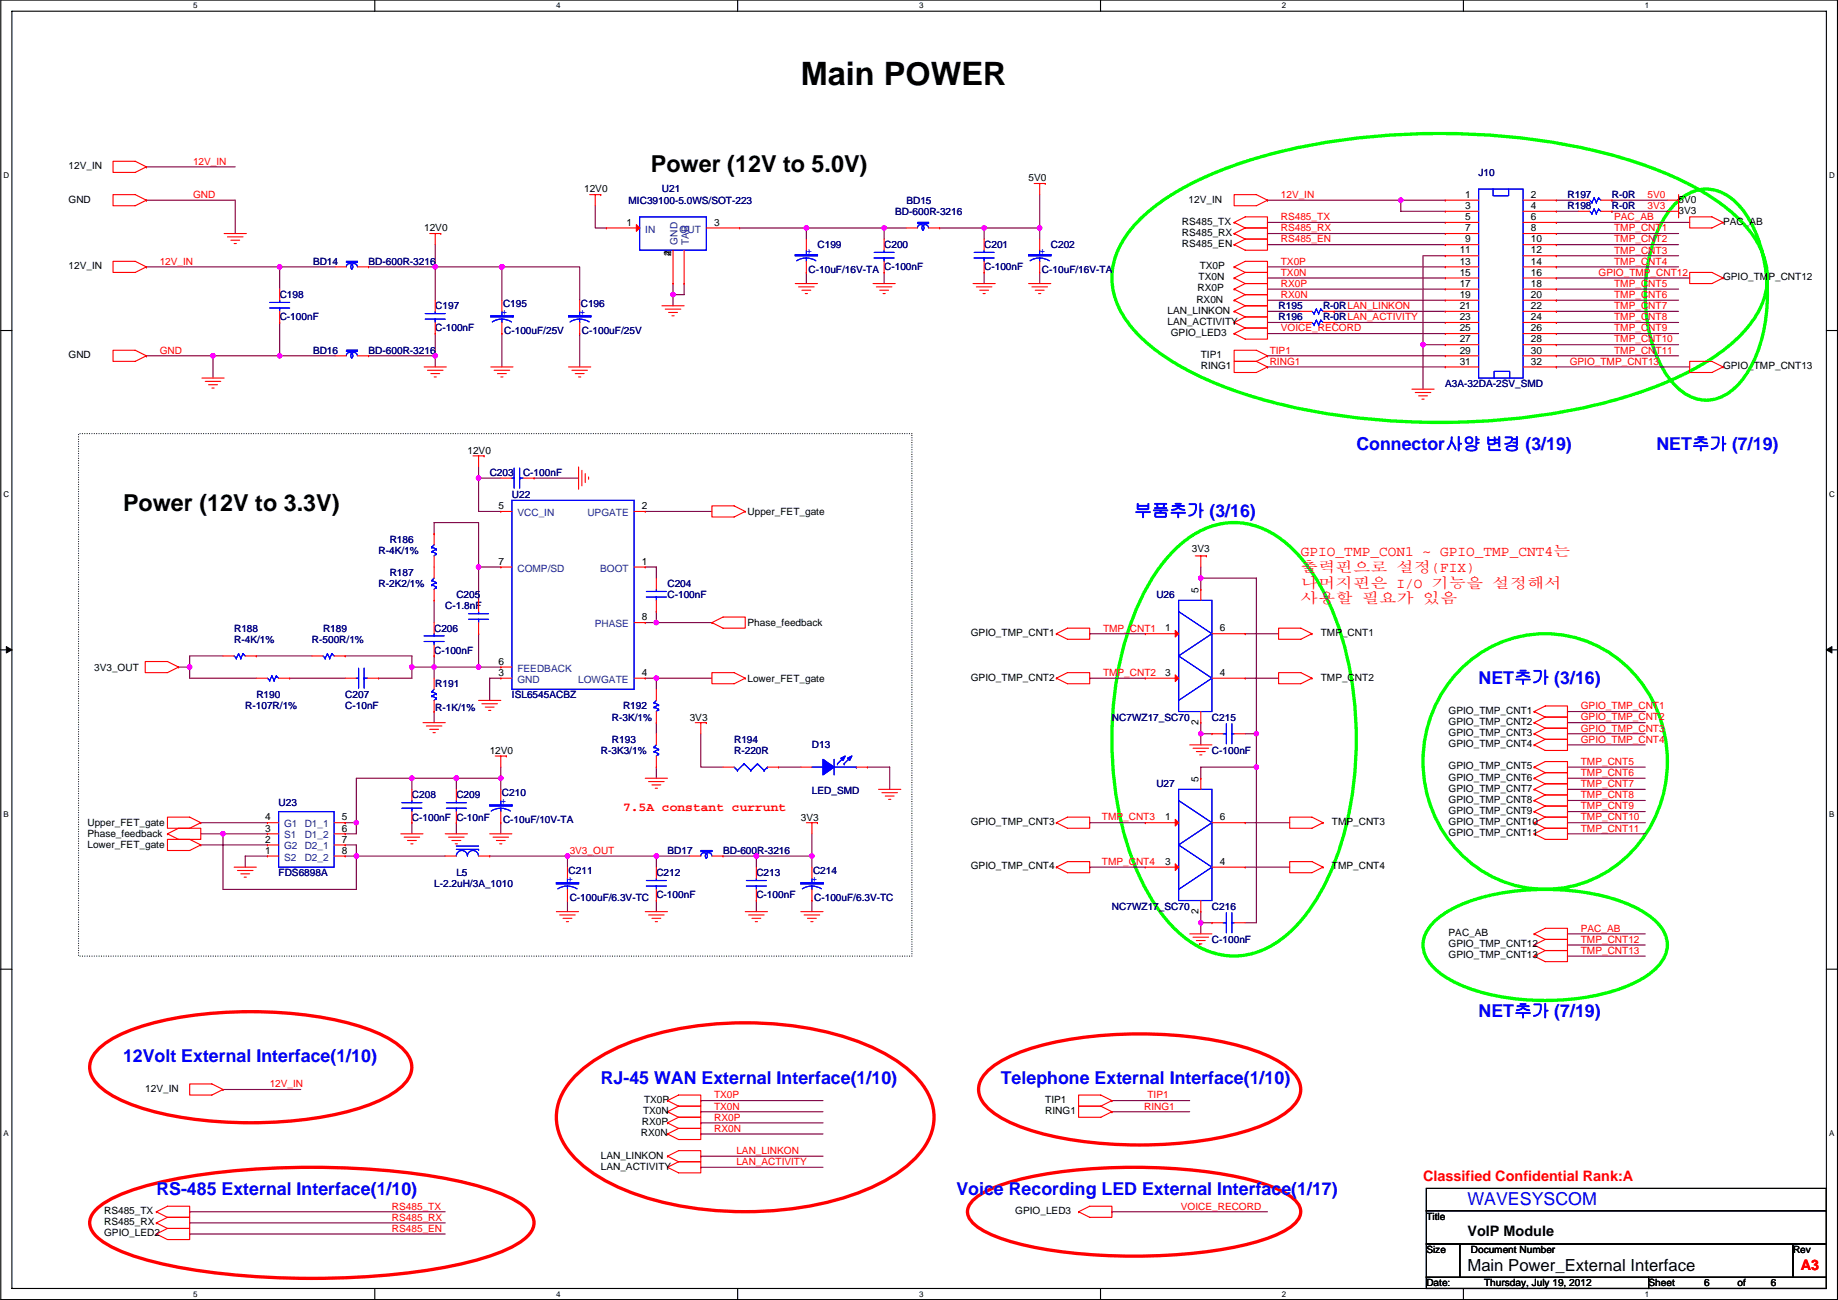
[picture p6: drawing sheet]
<svg xmlns="http://www.w3.org/2000/svg" width="420mm" height="297mm" viewBox="0 0 420 297" stroke-linecap="round" stroke-linejoin="round" font-family="sans-serif">
<path d="M.2 0h419.8v296.9h-419.8zM2.7 2.6h414.8v291.8h-414.8z" fill="none" stroke="#000" stroke-width=".25"/>
<g fill="#fff">
<path d="M44.2 .3h1v2h-1z"/>
<path d="M44.2 294.7h1v2h-1z"/>
</g>
<path d="M85.7 0v2.6M85.7 294.4v2.5" fill="none" stroke="#000" stroke-width=".25"/>
<g fill="#fff">
<path d="M127.1 .3h1v2h-1z"/>
<path d="M127.1 294.7h1v2h-1z"/>
</g>
<path d="M168.6 0v2.6M168.6 294.4v2.5" fill="none" stroke="#000" stroke-width=".25"/>
<g fill="#fff">
<path d="M210.1 .3h1v2h-1z"/>
<path d="M210.1 294.7h1v2h-1z"/>
</g>
<path d="M251.6 0v2.6M251.6 294.4v2.5" fill="none" stroke="#000" stroke-width=".25"/>
<g fill="#fff">
<path d="M293 .3h1v2h-1z"/>
<path d="M293 294.7h1v2h-1z"/>
</g>
<path d="M334.5 0v2.6M334.5 294.4v2.5" fill="none" stroke="#000" stroke-width=".25"/>
<g fill="#fff">
<path d="M376 .3h1v2h-1z"/>
<path d="M376 294.7h1v2h-1z"/>
<path d="M.8 39h1.3v2.1h-1.3z"/>
<path d="M418.1 39h1.3v2.1h-1.3z"/>
<path d="M.8 112h1.3v2h-1.3z"/>
<path d="M418.1 112h1.3v2h-1.3z"/>
</g>
<path d="M.2 75.5h2.5M417.5 75.5h2.5" fill="none" stroke="#000" stroke-width=".25"/>
<g fill="#fff">
<path d="M.8 185h1.2v2h-1.2z"/>
<path d="M418.1 185h1.2v2h-1.2z"/>
</g>
<path d="M.2 148.5h2.5M417.5 148.5h2.5" fill="none" stroke="#000" stroke-width=".25"/>
<path d="M1.4 147.7l1.3 .8-1.3 .7zM417.5 148.5l1.3-.8v1.5z" fill="#000" stroke="#000" stroke-width=".23"/>
<g fill="#fff">
<path d="M.8 257.9h1.2v2h-1.2z"/>
<path d="M418.1 257.9h1.2v2h-1.2z"/>
</g>
<path d="M.2 221.4h2.5M417.5 221.4h2.5M326.1 271.5h91.4v5.1h-91.4zM326.1 276.6h91.4v7.6h-91.4zM326.1 291.9h50.8v2.5h-50.8zM326.1 284.2h7.6v7.7h-7.6zM333.7 284.2h76.2v7.7h-76.2zM376.9 291.9h40.6v2.5h-40.6zM409.9 284.2h7.6v7.7h-7.6z" fill="none" stroke="#000" stroke-width=".25"/>
<path d="M22.2 240a26.4 26.4 0 0 1 12.1-6.1 96.7 96.7 0 0 1 46 0 26.4 26.4 0 0 1 12.1 6.1 5.1 5.1 0 0 1 0 7.7 26.5 26.5 0 0 1-12.1 6 96.4 96.4 0 0 1-46 0 26.4 26.4 0 0 1-12.1-6 5.2 5.2 0 0 1 0-7.7zM132.1 245.2a44.5 44.5 0 0 1 20.8-9.7 81.5 81.5 0 0 1 42.5 2.2 35 35 0 0 1 14.4 8.8 12.2 12.2 0 0 1 0 17.5 35 35 0 0 1-14.4 8.9 80.3 80.3 0 0 1-50.1 0 35 35 0 0 1-14.4-8.9 12.2 12.2 0 0 1 0-17.5zM225.4 245.1a26.4 26.4 0 0 1 12.1-6.1 96.7 96.7 0 0 1 46 0 26.4 26.4 0 0 1 12.1 6.1 5.1 5.1 0 0 1 0 7.7 26.5 26.5 0 0 1-12.1 6 96.4 96.4 0 0 1-46 0 26.4 26.4 0 0 1-12.1-6 5.2 5.2 0 0 1 0-7.7zM21.6 276.7a19.8 19.8 0 0 1 8.3-4.7 124.4 124.4 0 0 1 34.2-5.2 161.9 161.9 0 0 1 44.3 3.9 32.5 32.5 0 0 1 11.7 5.2 4.1 4.1 0 0 1 0 7 35.3 35.3 0 0 1-14.1 5.8 178 178 0 0 1-55.3 2.3 82.5 82.5 0 0 1-24.4-5.7 12.5 12.5 0 0 1-5.3-4.1 3.6 3.6 0 0 1 .6-4.5zM222.3 274.4a19.1 19.1 0 0 1 8-4.1 110.2 110.2 0 0 1 35.1-3.4 87.9 87.9 0 0 1 24.6 4 13.4 13.4 0 0 1 6.8 4.3 3.1 3.1 0 0 1-.6 4.1 19.1 19.1 0 0 1-8 4.2 110 110 0 0 1-35.1 3.4 87.6 87.6 0 0 1-24.6-4 13.4 13.4 0 0 1-6.8-4.4 3.1 3.1 0 0 1 .6-4.1z" fill="none" stroke="#f00" stroke-width=".76"/>
<path d="M18 99.1h190.5v119.4h-190.5z" fill="none" stroke="#000" stroke-width=".25" stroke-dasharray="0 .5"/>
<path d="M260.1 50.7a53 53 0 0 1 19.5-12 138.9 138.9 0 0 1 49.5-8.2 141.7 141.7 0 0 1 49.5 8.2 55.9 55.9 0 0 1 19.5 12 18.1 18.1 0 0 1 5.7 15.1 21.5 21.5 0 0 1-7.7 12.5 67.9 67.9 0 0 1-25.1 12.6 158.3 158.3 0 0 1-83.8 0 67.8 67.8 0 0 1-25.1-12.6 21.5 21.5 0 0 1-7.7-12.5 16.7 16.7 0 0 1 3.9-13.1zM383 46.5a9.2 9.2 0 0 1 14.1 0 27.9 27.9 0 0 1 6.7 16.5 35.2 35.2 0 0 1-4.8 22.8 11.3 11.3 0 0 1-9 5.6 11.3 11.3 0 0 1-8.9-5.6 35.7 35.7 0 0 1-4.5-24.9 27.1 27.1 0 0 1 6.4-14.4zM268 126.2a19.2 19.2 0 0 1 16-6.7 21.6 21.6 0 0 1 13.7 8.4 55.8 55.8 0 0 1 10.8 24.7 83.2 83.2 0 0 1-3.2 44 40.7 40.7 0 0 1-12.3 17.9 17.1 17.1 0 0 1-21.8 0 37.9 37.9 0 0 1-11.2-15.3 81.6 81.6 0 0 1-4.3-46.6 55.8 55.8 0 0 1 10.8-24.7zM333.5 153.3a27.3 27.3 0 0 1 44.2 6.5 29.7 29.7 0 0 1-14.5 41.5 27.6 27.6 0 0 1-36.1-16.9 30.2 30.2 0 0 1 6.4-31.1zM327.7 210.7a26 26 0 0 1 12.1-5.9 56.2 56.2 0 0 1 32.4 1.8 17 17 0 0 1 8.1 6.1 6.6 6.6 0 0 1-1.6 8.4 26.1 26.1 0 0 1-12 5.9 56 56 0 0 1-32.4-1.8 16.9 16.9 0 0 1-8.1-6.1 6.6 6.6 0 0 1 1.5-8.4z" fill="none" stroke="#0f0" stroke-width=".76"/>
<g fill="none" stroke="#800040" stroke-width=".25">
<path d="M33.5 38.1h.1M33.5 38.1h20.3M33.5 45.7h.1M33.5 45.7h20.3v7.7M99.5 55.9v5.1M136.1 47v5.1h2.5M169.1 52.1h15.2v2.5M184.3 52.1h17.8v2.5M184.3 52.1h.1M202.1 52.1h.1M202.1 52.1h5.1M214.8 52.1h10.2"/>
<path d="M225 52.1h.1M225 52.1v2.5M225 52.1h12.7M237.7 52.1h.1M237.7 44.5v7.6M237.7 52.1v2.5M289.7 50.8h.1M289.7 53.4h.1M289.7 55.9h.1M289.7 45.7h.1M289.7 50.8h40.7M289.7 45.7h40.7"/>
<path d="M289.7 53.4h40.7M289.7 55.9h40.7M320.2 45.7h.1M320.2 45.7v2.6h10.2M330.4 58.4h-5.1v20.4M355.8 45.7h5.1M355.8 48.3h5.1M355.8 53.4h.1M355.8 55.9h.1M355.8 58.4h.1M355.8 50.8h.1M355.8 50.8h30.5"/>
<path d="M355.8 53.4h27.9M355.8 55.9h27.9M355.8 58.4h27.9M368.5 45.7h.1M368.5 48.3h.1M368.5 45.7h12.7M368.5 48.3h12.7M33.5 61h.1M33.5 61h30.4M63.9 61h.1M63.9 73.7v7.6M63.9 61h12.7"/>
<path d="M63.9 61v5.1M84.3 61h15.2M99.5 61h.1M99.5 61v7.6M99.5 76.2v5.1M99.5 61h15.2M114.7 61v7.6M114.7 61h17.8v7.6M114.7 61h.1M114.7 76.2v7.6M132.5 76.2v7.6M153.8 64.8v2.5"/>
<path d="M153.8 67.3h.1M153.8 67.3v2.6M156.4 64.8v2.5h-2.6M184.3 62.3v2.5M202.1 62.3v2.5M225 62.3v2.5M237.7 62.3v2.5M289.7 61h.1M289.7 63.5h.1M289.7 66.1h.1M289.7 68.6h.1M289.7 76.2h.1"/>
<path d="M289.7 71.1h7.7M289.7 73.7h7.7M289.7 61h40.7M289.7 63.5h40.7M289.7 66.1h40.7M289.7 68.6h40.7M289.7 76.2h40.7M305 71.1h.1M305 73.7h.1M305 71.1h25.4M305 73.7h25.4M325.3 78.8h.1"/>
<path d="M325.3 78.8h5.1M325.3 78.8v10.1M355.8 61h.1M355.8 66.1h.1M355.8 71.1h.1M355.8 68.6h.1M355.8 76.2h.1M355.8 73.7h.1M355.8 78.8h.1M355.8 63.5h.1M355.8 61h27.9M355.8 63.5h30.5"/>
<path d="M355.8 66.1h27.9M355.8 68.6h27.9M355.8 71.1h27.9M355.8 73.7h27.9M355.8 76.2h27.9M355.8 78.8h27.9M33.5 81.3h15.2v5.1M33.5 81.3h.1M48.7 81.3h.1M48.7 81.3h27.9M63.9 81.3h.1M84.3 81.3h15.2"/>
<path d="M99.5 81.3h.1M99.5 81.3v2.5M289.7 83.8h.1M289.7 81.3h.1M289.7 81.3h40.7M289.7 83.8h40.7M355.8 81.3h.1M355.8 83.8h.1M355.8 81.3h27.9M355.8 83.8h30.5M109.4 106.7v2.5M109.4 109.2h.1"/>
<path d="M109.4 109.2h5.1M109.4 109.2v7.7h5.1M122.1 109.2h10.2M147.5 116.9h15.2M99.2 121.9v-2.5h10.2v10.2h5.1M99.2 137.2v5.1M109.4 129.6h.1M109.4 129.6v7.6M147.5 129.6h2.5v2.5M150 139.7v2.6h12.7M150 139.7h.1M274.5 132.1v2.5"/>
<path d="M274.5 132.1h.1M274.5 129.6v2.5M274.5 132.1h12.7M287.2 132.1h.1M287.2 132.1v35.6M40.8 152.4h2.6M43.4 152.4h.1M43.4 152.4v2.6h15.2M51 149.9h-7.6v2.5M58.6 149.9h12.7M66.2 155h12.7M78.9 149.9h15.3v2.5"/>
<path d="M94.2 152.4h5M94.2 152.4h.1M94.2 152.4v2.6h-7.7M99.2 152.4h10.2M99.2 149.9v2.5M99.2 152.4h.1M99.2 152.4v2.6M109.4 144.8h.1M109.4 152.4h5.1M109.4 144.8v7.6M114.5 155h-2.6v5M147.5 155h2.5"/>
<path d="M147.5 142.3h2.5M150 155h12.7M150 155h.1M150 155v2.5M249.1 155h.1M249.1 144.8h.1M249.1 155h12.7M249.1 144.8h12.7M284.7 144.8h7.6M284.7 155h7.6M94.2 177.8h.1M94.2 177.8h20.3"/>
<path d="M99.2 162.6v2.5M104.3 177.8v2.6M104.3 177.8h.1M114.5 177.8v2.6M114.5 175.3v2.5M150 175.3v2.5M150 165.1v2.6M160.2 167.7v7.6h5.1M178 175.3h5.1M198.3 175.3h5.1v5.1M274.5 167.7h.1M274.5 165.1v2.6"/>
<path d="M274.5 167.7v2.5M274.5 167.7h2.5M284.7 167.7h2.5M287.2 175.3h.1M287.2 175.3h-12.7v2.5M287.2 167.7v7.6M287.2 175.3v35.5h-2.5M358.3 175.3h.1M358.3 177.8h.1M358.3 167.7h.1M358.3 170.2h.1M358.3 165.1h.1"/>
<path d="M358.3 162.6h.1M358.3 177.8h17.8M358.3 175.3h17.8M358.3 167.7h17.8M358.3 170.2h17.8M358.3 165.1h17.8M358.3 162.6h17.8M45.9 190.5h5.1M45.9 193.1h15.2M45.9 188h15.2M51 190.5v12.7h30.5v-7.6M51 190.5h10.1"/>
<path d="M51 190.5h.1M61.1 195.6h-5v2.5M78.9 193.1h2.6v2.5M78.9 188h2.6v2.5h-2.6M78.9 188h.1M78.9 195.6h2.6M81.5 195.6h.1M81.5 195.6h20.3M94.2 180.4v-2.6h-12.7v10.2M94.2 188v2.5M104.3 188v2.5M111.9 195.6h17.8"/>
<path d="M114.5 188v2.5M129.7 195.6v2.5M129.7 195.6h.1M129.7 195.6h20.3M150 195.6v2.5M150 195.6h7.7M165.3 195.6h7.6M172.9 195.6v2.5M172.9 195.6h.1M172.9 195.6h12.7M185.6 190.5v7.6M249.1 188h.1"/>
<path d="M249.1 198.1h.1M249.1 188h12.7M249.1 198.1h12.7M284.7 188h10.1M284.7 198.1h10.1M358.3 180.4h.1M358.3 182.9h.1M358.3 185.4h.1M358.3 188h.1M358.3 190.5h.1M358.3 180.4h17.8M358.3 182.9h17.8"/>
<path d="M358.3 185.4h17.8M358.3 188h17.8M358.3 190.5h17.8M129.7 205.8v2.5M150 205.8v2.5M172.9 205.8v2.5M185.6 205.8v2.5M274.5 210.8h.1M274.5 208.3v2.5h2.5M274.5 210.8v2.6M358.3 213.4h.1M358.3 215.9h.1"/>
<path d="M358.3 218.5h.1M358.3 213.4h17.8M358.3 215.9h17.8M358.3 218.5h17.8M51 248.9h.1M51 248.9h17.8M160.2 259.1h.1M160.2 256.6h.1M160.2 251.5h.1M160.2 254h.1M160.2 259.1h27.9M160.2 256.6h27.9"/>
<path d="M160.2 251.5h27.9M160.2 254h27.9M254.2 251.5h.1M254.2 254h.1M254.2 251.5h17.8M254.2 254h17.8M43.4 276.9h.1M43.4 279.4h.1M43.4 276.9h58.4M43.4 279.4h58.4M160.2 264.2h.1M160.2 266.7h.1"/>
<path d="M160.2 264.2h27.9M160.2 266.7h27.9M254.2 276.9h.1M254.2 276.9h35.5M43.4 282h.1M43.4 282h58.4"/>
</g>
<g fill="#f0f" stroke="#f0f" stroke-width=".25">
<circle cx="63.9" cy="61" r=".5"/>
<circle cx="114.7" cy="61" r=".5"/>
<circle cx="99.5" cy="61" r=".5"/>
<circle cx="99.5" cy="81.3" r=".5"/>
<circle cx="63.9" cy="81.3" r=".5"/>
<circle cx="48.7" cy="81.3" r=".5"/>
<circle cx="202.1" cy="52.1" r=".5"/>
<circle cx="184.3" cy="52.1" r=".5"/>
<circle cx="225" cy="52.1" r=".5"/>
<circle cx="237.7" cy="52.1" r=".5"/>
<circle cx="185.6" cy="195.6" r=".5"/>
<circle cx="172.9" cy="195.6" r=".5"/>
<circle cx="94.1" cy="152.4" r=".5"/>
<circle cx="43.3" cy="152.4" r=".5"/>
<circle cx="81.4" cy="195.6" r=".5"/>
<circle cx="109.4" cy="109.2" r=".5"/>
<circle cx="109.4" cy="129.5" r=".5"/>
<circle cx="109.4" cy="152.4" r=".5"/>
<circle cx="99.2" cy="152.4" r=".5"/>
<circle cx="150" cy="142.2" r=".5"/>
<circle cx="150" cy="154.9" r=".5"/>
<circle cx="51" cy="190.5" r=".5"/>
<circle cx="81.4" cy="188" r=".5"/>
<circle cx="104.3" cy="177.8" r=".5"/>
<circle cx="94.1" cy="177.8" r=".5"/>
<circle cx="114.5" cy="177.8" r=".5"/>
<circle cx="150" cy="195.6" r=".5"/>
<circle cx="129.7" cy="195.6" r=".5"/>
<circle cx="153.8" cy="67.3" r=".5"/>
<circle cx="320.2" cy="45.7" r=".5"/>
<circle cx="287.2" cy="167.6" r=".5"/>
<circle cx="274.5" cy="167.6" r=".5"/>
<circle cx="274.5" cy="132.1" r=".5"/>
<circle cx="287.2" cy="175.3" r=".5"/>
<circle cx="274.5" cy="210.8" r=".5"/>
<circle cx="325.3" cy="78.7" r=".5"/>
</g>
<g fill="none" stroke="#f00" stroke-width=".25">
<path d="M25.8 36.9h5.1l2.6 1.2-2.6 1.3h-5.1zM33.5 38.1h.1M25.8 59.7h5.1l2.6 1.3-2.6 1.3h-5.1zM25.8 44.5h5.1l2.6 1.2-2.6 1.3h-5.1zM33.5 45.7h.1M51.2 53.4h5.1M52 54.1h3.6M52.8 54.9h2M53.5 55.6h.5M98.2 53.4h2.6M99.5 53.4v2.5M100.8 53.4h.1"/>
<path d="M134.8 44.5h2.5M136.1 44.5v2.5M137.3 44.5h.1M138.6 52.1h.1M138.6 52.1h7.6M153.8 57.2v7.6M156.4 57.2v7.6M161.5 52.1h7.6M169.1 52.1h.1M184.3 54.6v2.6M184.3 59.7v2.6M202.1 54.6v2.6"/>
<path d="M202.1 59.7v2.6M207.2 52.1h2.5M212.3 52.1h2.5M214.8 52.1h.1M225 54.6v2.6M225 59.7v2.6M236.4 41.9h2.5M237.7 41.9v2.6M237.7 54.6v2.6M237.7 59.7v2.6M238.9 41.9h.1M282.1 44.5h5.1l2.5 1.2-2.5 1.3h-5.1z"/>
<path d="M282.1 50.8l2.6-1.2h5v2.5h-5M282.1 50.8h.1M282.1 53.4h.1M282.1 55.9h.1M282.1 50.8l2.6 1.3M282.1 53.4l2.6 1.2M284.7 52.1h5v2.5h-5M284.7 54.6h5v2.6h-5l-2.6-1.3M284.7 52.1l-2.6 1.3M284.7 54.6l-2.6 1.3M289.7 45.7h.1M330.4 45.7h.1"/>
<path d="M330.4 48.3h.1M330.4 50.8h.1M330.4 53.4h.1M330.4 55.9h.1M330.4 58.4h.1M330.4 53.4h7.6M330.4 45.7h7.6M330.4 48.3h7.6M330.4 50.8h7.6M330.4 55.9h7.6M330.4 58.4h7.6M348.2 53.4h7.6"/>
<path d="M348.2 45.7h7.6M348.2 48.3h7.6M348.2 50.8h7.6M348.2 55.9h7.6M348.2 58.4h7.6M355.8 45.7h.1M355.8 48.3h.1M355.8 50.8h.1M355.8 53.4h.1M355.8 55.9h.1M355.8 58.4h.1M360.9 45.7h2.5"/>
<path d="M360.9 48.3h2.5M365.9 45.7h2.6M365.9 48.3h2.6M368.5 45.7h.1M368.5 48.3h.1M381.2 48.3h2.5M381.2 45.7h2.5M383.7 49.6h.1M383.7 47h.1M383.7 44.5v5.1M386.3 49.6h5l2.6 1.2-2.6 1.3h-5zM393.9 50.8h.1"/>
<path d="M33.5 61h.1M63.9 66.1v2.5M63.9 73.7h.1M63.9 71.1v2.6M76.6 61h2.6M81.7 61h2.6M84.3 61h.1M99.5 68.6v2.5M99.5 76.2h.1M99.5 73.7v2.5M114.7 68.6v2.5M114.7 76.2h.1"/>
<path d="M114.7 73.7v2.5M132.5 68.6v2.5M132.5 76.2h.1M132.5 73.7v2.5M151.3 69.9h5.1M152.1 70.6h3.5M152.8 71.4h2.1M153.6 72.2h.5M153.8 64.8h.1M156.4 64.8h.1M181.8 64.8h5.1M182.6 65.6h3.5"/>
<path d="M183.3 66.3h2M184.1 67.1h.5M184.3 62.3h.1M199.6 64.8h5M200.3 65.6h3.6M201.1 66.3h2M201.9 67.1h.5M202.1 62.3h.1M222.4 64.8h5.1M223.2 65.6h3.5M224 66.3h2M224.7 67.1h.5"/>
<path d="M225 62.3h.1M235.1 64.8h5.1M235.9 65.6h3.5M236.7 66.3h2M237.4 67.1h.5M237.7 62.3h.1M282.1 61l2.6-1.3h5v2.6h-5M282.1 61h.1M282.1 63.5h.1M282.1 66.1h.1M282.1 68.6h.1M282.1 71.1h.1"/>
<path d="M282.1 73.7h.1M282.1 76.2h.1M282.1 61l2.6 1.3M282.1 63.5l2.6 1.3M282.1 66.1l2.6 1.2M282.1 68.6l2.6 1.3M282.1 71.1l2.6 1.3M282.1 73.7l2.6 1.3M284.7 62.3h5v2.5h-5M284.7 64.8h5v2.5h-5M284.7 67.3h5v2.6h-5M284.7 69.9h5v2.5h-5"/>
<path d="M284.7 72.4h5v2.6h-5M284.7 75h5v2.5h-5l-2.6-1.3M284.7 62.3l-2.6 1.2M284.7 64.8l-2.6 1.3M284.7 67.3l-2.6 1.3M284.7 69.9l-2.6 1.2M284.7 72.4l-2.6 1.3M284.7 75l-2.6 1.2M297.4 71.1h2.5M297.4 73.7h2.5M302.4 71.1h2.6M302.4 73.7h2.6"/>
<path d="M305 71.1h.1M305 73.7h.1M330.4 61h.1M330.4 63.5h.1M330.4 66.1h.1M330.4 68.6h.1M330.4 71.1h.1M330.4 73.7h.1M330.4 76.2h.1M330.4 78.8h.1M330.4 71.1h7.6M330.4 61h7.6"/>
<path d="M330.4 63.5h7.6M330.4 66.1h7.6M330.4 68.6h7.6M330.4 73.7h7.6M330.4 76.2h7.6M330.4 78.8h7.6M348.2 71.1h7.6M348.2 61h7.6M348.2 63.5h7.6M348.2 66.1h7.6M348.2 68.6h7.6M348.2 73.7h7.6"/>
<path d="M348.2 76.2h7.6M348.2 78.8h7.6M355.8 61h.1M355.8 63.5h.1M355.8 66.1h.1M355.8 68.6h.1M355.8 71.1h.1M355.8 73.7h.1M355.8 76.2h.1M355.8 78.8h.1M386.3 62.3h5l2.6 1.2-2.6 1.3h-5zM393.9 63.5h.1"/>
<path d="M25.8 80h5.1l2.6 1.3-2.6 1.3h-5.1zM33.5 81.3h.1M46.2 86.4h5M46.9 87.1h3.6M47.7 87.9h2M48.4 88.7h.5M76.6 81.3h2.6M81.7 81.3h2.6M84.3 81.3h.1M97 83.8h5M97.7 84.6h3.6M98.5 85.4h2"/>
<path d="M99.2 86.1h.5M112.2 83.8h5.1M113 84.6h3.5M113.7 85.4h2M114.5 86.1h.5M130 83.8h5.1M130.7 84.6h3.6M131.5 85.4h2M132.3 86.1h.5M287.2 82.6h-5.1v2.5h5.1l2.5-1.3M287.2 82.6l2.5 1.2M289.7 83.8h.1"/>
<path d="M289.7 81.3l-2.5-1.3h-5.1v2.6h5.1M289.7 81.3h.1M289.7 81.3l-2.5 1.3M322.8 88.9h5M323.5 89.7h3.6M324.3 90.4h2M325 91.2h.6M330.4 81.3h.1M330.4 83.8h.1M330.4 81.3h7.6M330.4 83.8h7.6M348.2 81.3h7.6"/>
<path d="M348.2 83.8h7.6M355.8 81.3h.1M355.8 83.8h.1M386.3 82.6h5l2.6 1.2-2.6 1.3h-5zM393.9 83.8h.1M108.1 104.2h2.6M109.4 104.2v2.5M110.7 104.2h.1M114.5 109.2h2.5M114.5 116.9h.1M114.5 116.9h2.5M119.6 109.2h2.5"/>
<path d="M122.1 109.2h.1M132.3 106.7v5.1M133 107.5v3.5M133.8 108.2v2.1M134.5 109v.5M145 116.9h2.5M147.5 116.9h.1M162.7 115.6h5.1l2.6 1.3-2.6 1.2h-5.1zM170.4 116.9h.1M99.2 127v5.1M99.2 121.9h.1M99.2 137.2h.1"/>
<path d="M99.2 121.9v2.6M99.2 134.6v2.6M109.4 137.2v2.5M114.5 129.6h.1M114.5 129.6h2.5M145 129.6h2.5M147.5 129.6h.1M150 132.1v2.5M150 139.7h.1M150 137.2v2.5M273.2 127h2.6M274.5 127v2.6"/>
<path d="M274.5 134.6h.1M274.5 134.6v2.6M275.8 127h.1M33.2 151.2h5.1l2.5 1.2-2.5 1.3h-5.1zM40.8 152.4h.1M51 149.9h2.5M56.1 149.9h2.5M58.6 155h2.5M58.6 149.9h.1M63.7 155h2.5M66.2 155h.1M71.3 149.9h2.5"/>
<path d="M76.4 149.9h2.5M78.9 149.9h.1M78.9 155h2.6M84 155h2.5M86.5 155h.1M99.2 155v2.5M99.2 142.3v2.5M99.2 149.9h.1M99.2 147.3v2.6M109.4 144.8h.1M109.4 142.3v2.5M114.5 155h.1"/>
<path d="M114.5 152.4h.1M114.5 155h2.5M114.5 152.4h2.5M145 155h2.5M145 142.3h2.5M147.5 155h.1M147.5 142.3h.1M150 157.5v2.5M162.7 142.3l2.6-1.3h5.1v2.5h-5.1zM162.7 142.3h.1M162.7 153.7h5.1l2.6 1.3-2.6 1.2h-5.1zM170.4 155h.1"/>
<path d="M241.5 144.8l2.5-1.3h5.1v2.6h-5.1zM241.5 144.8h.1M241.5 155l2.5-1.3h5.1v2.5h-5.1zM241.5 155h.1M261.8 144.8h.1M261.8 155h.1M261.8 155h7.6M261.8 144.8h7.6M277 155h7.7M277 144.8h7.7M284.7 144.8h.1M284.7 155h.1"/>
<path d="M292.3 143.5h5.1l2.5 1.3-2.5 1.3h-5.1zM292.3 153.7h5.1l2.5 1.3-2.5 1.2h-5.1zM299.9 144.8h.1M299.9 155h.1M96.7 165.1h5.1M97.5 165.9h3.5M98.2 166.6h2.1M99 167.4h.5M99.2 162.6h.1M99.2 160v2.6M109.4 160h5.1M110.2 160.8h3.5"/>
<path d="M110.9 161.6h2.1M111.7 162.3h.5M113.2 172.7h2.5M114.5 172.7v2.6M115.7 172.7h.1M147.5 177.8h5.1M148.3 178.6h3.5M149 179.3h2.1M150 167.7v2.5M150 175.3h.1M150 165.1h.1M150 162.6v2.5"/>
<path d="M150 172.7v2.6M158.9 165.1h2.6M160.2 165.1v2.6M161.5 165.1h.1M165.3 175.3h2.5M175.4 175.3h2.6M178 175.3h.1M183.1 175.3h2.5M195.8 175.3h2.5M198.3 175.3h.1M272 170.2h5M272.7 171h3.6"/>
<path d="M273.5 171.7h2M274.2 172.5h.6M274.5 165.1h.1M274.5 177.8h.1M274.5 162.6v2.5M274.5 177.8v2.6M277 167.7h.1M277 167.7h2.6M282.1 167.7h2.6M350.7 177.8h.1M350.7 175.3l2.5-1.3h5.1v2.6h-5.1M350.7 175.3h.1"/>
<path d="M350.7 162.6l2.5-1.3h5.1v2.6h-5.1M350.7 162.6h.1M350.7 165.1h.1M350.7 167.7h.1M350.7 170.2h.1M350.7 177.8l2.5 1.3M350.7 175.3l2.5 1.3M350.7 162.6l2.5 1.3M350.7 165.1l2.5 1.3M350.7 167.7l2.5 1.2M353.2 176.6h5.1v2.5h-5.1M353.2 179.1h5.1v2.5h-5.1"/>
<path d="M353.2 163.9h5.1v2.5h-5.1M353.2 166.4h5.1v2.5h-5.1M353.2 168.9h5.1v2.6h-5.1l-2.5-1.3M353.2 176.6l-2.5 1.2M353.2 179.1l-2.5 1.3M353.2 163.9l-2.5 1.2M353.2 166.4l-2.5 1.3M353.2 168.9l-2.5 1.3M38.3 186.7h5.1l2.5 1.3-2.5 1.3h-5.1zM38.3 191.8h5.1l2.5 1.3-2.5 1.2h-5.1zM38.3 190.5l2.5-1.2h5.1v2.5h-5.1zM38.3 190.5h.1"/>
<path d="M45.9 188h.1M45.9 193.1h.1M53.5 198.1h5.1M54.3 198.9h3.5M55 199.7h2.1M61.1 195.6h.1M61.1 193.1h.1M61.1 190.5h.1M61.1 188h.1M61.1 188h2.6M61.1 195.6h2.6M61.1 193.1h2.6"/>
<path d="M61.1 190.5h2.6M76.4 188h2.5M76.4 195.6h2.5M76.4 193.1h2.5M76.4 190.5h2.5M78.9 188h.1M78.9 190.5h.1M78.9 193.1h.1M78.9 195.6h.1M91.6 190.5h5.1M92.4 191.3h3.5M93.1 192h2.1"/>
<path d="M93.9 192.8h.5M94.2 180.4v2.5M94.2 188h.1M94.2 185.4v2.6M101.8 190.5h5.1M101.8 195.6h2.5M102.5 191.3h3.6M103.3 192h2M104.1 192.8h.5M104.3 180.4v2.5M104.3 188h.1M104.3 185.4v2.6"/>
<path d="M109.4 195.6h2.5M111.9 190.5h5.1M111.9 195.6h.1M112.7 191.3h3.6M113.5 192h2M114.2 192.8h.5M114.5 180.4v2.5M114.5 188h.1M114.5 185.4v2.6M129.7 198.1v2.6M149.8 180.1h.5M150 198.1v2.6"/>
<path d="M157.7 195.6h2.5M162.7 195.6h2.6M165.3 195.6h.1M172.9 198.1v2.6M184.3 188h2.6M185.6 188v2.5M185.6 198.1v2.6M186.9 188h.1M200.8 180.4h5.1M201.6 181.1h3.6M202.4 181.9h2M203.1 182.6h.5"/>
<path d="M241.5 188l2.5-1.3h5.1v2.6h-5.1zM241.5 188h.1M241.5 198.1l2.5-1.2h5.1v2.5h-5.1zM241.5 198.1h.1M261.8 188h.1M261.8 198.1h.1M261.8 188h7.6M261.8 198.1h7.6M277 188h7.7M277 198.1h7.7M284.7 188h.1M284.7 198.1h.1"/>
<path d="M294.8 186.7h5.1l2.5 1.3-2.5 1.3h-5.1zM294.8 196.9h5.1l2.5 1.2-2.5 1.3h-5.1zM302.4 188h.1M302.4 198.1h.1M350.7 180.4h.1M350.7 182.9h.1M350.7 185.4h.1M350.7 188h.1M350.7 190.5h.1M350.7 180.4l2.5 1.2M350.7 182.9l2.5 1.3M350.7 185.4l2.5 1.3"/>
<path d="M350.7 188l2.5 1.3M353.2 181.6h5.1v2.6h-5.1M353.2 184.2h5.1v2.5h-5.1M353.2 186.7h5.1v2.6h-5.1M353.2 189.3h5.1v2.5h-5.1l-2.5-1.3M353.2 181.6l-2.5 1.3M353.2 184.2l-2.5 1.2M353.2 186.7l-2.5 1.3M353.2 189.3l-2.5 1.2M55.8 200.4h.5M127.2 208.3h5.1M127.9 209.1h3.6"/>
<path d="M128.7 209.8h2M129.5 210.6h.5M129.7 205.8h.1M129.7 203.2v2.6M147.5 208.3h5.1M148.3 209.1h3.5M149 209.8h2.1M149.8 210.6h.5M150 205.8h.1M150 203.2v2.6M170.4 208.3h5M171.1 209.1h3.6"/>
<path d="M171.9 209.8h2M172.6 210.6h.6M172.9 205.8h.1M172.9 203.2v2.6M183.1 208.3h5M183.8 209.1h3.6M184.6 209.8h2M185.3 210.6h.6M185.6 205.8h.1M185.6 203.2v2.6M272 213.4h5M272.7 214.1h3.6"/>
<path d="M273.5 214.9h2M274.2 215.7h.1M274.2 215.7h.6M274.5 208.3h.1M274.5 205.8v2.5M277 210.8h.1M277 210.8h2.6M282.1 210.8h2.6M350.7 213.4l2.5-1.3h5.1v2.6h-5.1M350.7 213.4h.1M350.7 215.9h.1M350.7 218.5h.1"/>
<path d="M350.7 213.4l2.5 1.3M350.7 215.9l2.5 1.3M353.2 214.7h5.1v2.5h-5.1M353.2 217.2h5.1v2.5h-5.1l-2.5-1.2M353.2 214.7l-2.5 1.2M353.2 217.2l-2.5 1.3M43.4 247.7h5l2.6 1.2-2.6 1.3h-5zM51 248.9h.1M152.6 251.5l2.5-1.3h5.1v2.6h-5.1M152.6 251.5h.1M152.6 254h.1M152.6 256.6h.1"/>
<path d="M152.6 259.1h.1M152.6 251.5l2.5 1.3M152.6 254l2.5 1.3M152.6 256.6l2.5 1.2M155.1 252.8h5.1v2.5h-5.1M155.1 255.3h5.1v2.5h-5.1M155.1 257.8h5.1v2.6h-5.1l-2.5-1.3M155.1 252.8l-2.5 1.2M155.1 255.3l-2.5 1.3M155.1 257.8l-2.5 1.3M251.6 252.8h-5v2.5h5l2.6-1.3M251.6 252.8l2.6 1.2"/>
<path d="M254.2 251.5l-2.6-1.3h-5v2.6h5M254.2 251.5h.1M254.2 254h.1M254.2 251.5l-2.6 1.3M35.7 276.9l2.6-1.3h5.1v2.6h-5.1M35.7 276.9h.1M35.7 279.4h.1M35.7 276.9l2.6 1.3M35.7 279.4l2.6 1.3M38.3 278.2h5.1v2.5h-5.1M38.3 278.2l-2.6 1.2M152.6 264.2l2.5-1.3h5.1v2.6h-5.1"/>
<path d="M152.6 264.2h.1M152.6 266.7h.1M152.6 264.2l2.5 1.3M155.1 265.5h5.1v2.5h-5.1l-2.5-1.3M155.1 265.5l-2.5 1.2M246.6 276.9l2.5-1.3h5.1v2.6h-5.1zM246.6 276.9h.1M35.7 282h.1M38.3 280.7h5.1v2.5h-5.1l-2.6-1.2M38.3 280.7l-2.6 1.3"/>
</g>
<g fill="none" stroke="#00f" stroke-width=".25">
<path d="M79.2 60h2.5M79.2 59.7h2.5M81.7 59.7h.1M146.2 49.6h15.3v7.6h-15.3zM184.3 58.9l1.4 .3 .8 .4M184.3 58.9l-1.4 .3-.8 .4M184.3 58.9v.8M184.3 57.2v1M199.8 58.9h4.6M199.8 57.7h4.6M202.1 57.2v.5M202.1 58.9h.1"/>
<path d="M202.1 58.9v.8M209.7 52.1a.75 .75 0 0 1 1.1-.7 .75 .75 0 0 1 .2 1.2M209.7 51.1h2.6M209.7 50.8h2.6M212.2 52.1a.75 .75 0 0 0-1-.7 .75 .75 0 0 0-.2 1.2M212.3 50.8h.1M222.7 58.9h4.6M222.7 57.7h4.6M225 57.2v.5M225 58.9h.1M225 58.9v.8M235.5 59.6a4.1 4.1 0 0 1 4.3 0"/>
<path d="M237.7 58.9v.8M237.7 57.2v1M338 43.2h10.2v43.2h-10.2zM341.3 43.2v1.5h3.6v-1.5M363.4 45.7l.5 .5M363.4 48.3l.5 .5M363.9 46.2h.1M363.9 48.8h.1M364.4 45.2h.1M364.4 47.8h.1M364.4 45.2l-.5 1M364.4 45.2l.5 1"/>
<path d="M364.4 47.8l-.5 1M364.4 47.8l.5 1M364.9 46.2h.1M364.9 48.8h.1M365.4 45.2h.1M365.4 47.8h.1M365.4 47.8l.5 .5M365.4 45.2l-.5 1M365.4 45.2l.5 .5M365.4 47.8l-.5 1M61.6 70.4h4.6M61.6 69.1h4.6"/>
<path d="M63.9 68.6v.5M63.9 70.4h.1M63.9 70.4v.7M79.2 61a.75 .75 0 0 1 1-.7 .75 .75 0 0 1 .2 1.2M81.7 61a.75 .75 0 0 0-1-.7 .75 .75 0 0 0-.3 1.2M97.2 72.9h4.6M97.2 71.6h4.6M99.5 71.1v.5M99.5 72.9h.1M99.5 72.9v.8M112.5 73.6a4.1 4.1 0 0 1 4.4 0M114.7 72.9v.8"/>
<path d="M114.7 71.1v1.1M130 72.2h5.1v.2h-5.1zM130 72.3h5.1M130.3 73.6a4.1 4.1 0 0 1 4.4 0M132.5 72.9v.8M132.5 71.1v1.1M299.9 71.1l.5 .5M299.9 73.7l.5 .5M300.4 71.6h.1M300.4 74.2h.1M300.9 70.6h.1M300.9 73.2h.1"/>
<path d="M300.9 70.6l-.5 1M300.9 70.6l.5 1M300.9 73.2l-.5 1M300.9 73.2l.5 1M301.4 71.6h.1M301.4 74.2h.1M301.9 70.6h.1M301.9 73.2h.1M301.9 73.2l.5 .5M301.9 70.6l-.5 1M301.9 70.6l.5 .5M301.9 73.2l-.5 1"/>
<path d="M79.2 81.3a.75 .75 0 0 1 1-.7 .75 .75 0 0 1 .2 1.2M79.2 80.3h2.5M79.2 80h2.5M81.7 81.3a.75 .75 0 0 0-1-.7 .75 .75 0 0 0-.3 1.2M81.7 80h.1M341.6 86.4v-1.5h3.5v1.5M117 114.3h28v43.2h-28zM117 109.2h.5M117.5 107v4.5M118.8 107v4.5M118.8 109.2h.1M118.8 109.2h.8"/>
<path d="M98.7 126h.1M98.7 125h.1M98.7 132.6h.1M98.7 133.6h.1M98.7 126l1 .5M98.7 125l1 .5M98.7 132.6l1 .5M98.7 133.6l1 .5M99.2 124.5l-.5 .5M99.2 132.1l-.5 .5M99.7 126.5h.1M99.7 125.5h.1"/>
<path d="M99.7 133.1h.1M99.7 134.1h.1M99.7 126.5l-.5 .5M99.7 125.5l-1 .5M99.7 133.1l-1 .5M99.7 134.1l-.5 .5M109.4 139.7v.5M147.8 136.4h4.5M147.8 135.1h4.5M150 134.6v.5M150 136.4h.1M150 136.4v.8"/>
<path d="M269.4 137.2h7.6v25.4h-7.6zM269.4 139.7v10.2M269.4 139.7h.1M269.4 139.7l7.6 5.1M53.5 149.9l.5 .5M54 150.4h.1M54.5 149.4h.1M54.5 149.4l-.5 1M54.5 149.4l.5 1M55 150.4h.1M55.6 149.4h.1M55.6 149.4l-.6 1"/>
<path d="M55.6 149.4l.5 .5M61.1 155l.5 .5M61.6 155.5h.1M62.2 154.5h.1M62.2 154.5l-.6 1M62.2 154.5l.5 1M62.7 155.5h.1M63.2 154.5h.1M63.2 154.5l-.5 1M63.2 154.5l.5 .5M73.8 149.9l.5 .5M74.3 150.4h.1"/>
<path d="M74.9 149.4h.1M74.9 149.4l-.6 1M74.9 149.4l.5 1M75.4 150.4h.1M75.9 149.4h.1M75.9 149.4l-.5 1M75.9 149.4l.5 .5M81.5 155h.5M82 152.7v4.5M83.2 152.7v4.5M83.2 155h.1M83.2 155h.8"/>
<path d="M97 146.6h4.5M97 145.3h4.5M98.7 158h.1M98.7 159h.1M98.7 158l1 .5M98.7 159l1 .5M99.2 144.8v.5M99.2 146.6h.1M99.2 157.5l-.5 .5M99.2 146.6v.7M99.7 158.5h.1M99.7 159.5h.1"/>
<path d="M99.7 158.5l-1 .5M99.7 159.5l-.5 .5M107.1 141.5h4.6M107.1 140.2h4.6M109.4 141.5h.1M109.4 141.5v.8M269.4 149.9v10.1l7.6-5M269.4 149.9h.1M269.4 149.9l7.6 5.1M277 144.8h.1M277 155h.1M277 144.8l-7.6 5.1"/>
<path d="M149.5 170.7h.1M149.5 171.7h.1M149.5 160.5h.1M149.5 161.6h.1M149.5 170.7l1 .5M149.5 171.7l1 .5M149.5 160.5l1 .6M149.5 161.6l1 .5M150 170.2l-.5 .5M150 160l-.5 .5M150.5 171.2h.1M150.5 172.2h.1"/>
<path d="M150.5 161.1h.1M150.5 162.1h.1M150.5 171.2l-1 .5M150.5 172.2l-.5 .5M150.5 161.1l-1 .5M150.5 162.1l-.5 .5M167.8 175.3l.8 .7M168.6 176h.1M170.1 174.5h.1M170.1 174.5l-1.5 1.5M170.1 174.5l1.5 1.5M171.6 176h.1"/>
<path d="M173.2 174.5h.1M173.2 174.5l-1.6 1.5M173.2 174.5l1.5 1.5M174.7 176h.1M175.4 175.3h.1M175.4 175.3l-.7 .7M185.6 175.3h2.5M190.7 173.5v3.6M190.7 175.3h5.1M191.4 174.5h.1M193 174.5h.1M193 173l-1.6 1.5"/>
<path d="M194.5 173l-1.5 1.5M195.8 175.3h.1M279.6 167.7h.7M280.3 165.4v4.5M280.3 167.7h.1M281.6 167.7h.5M281.6 165.4v4.5M63.7 185.4h12.7v12.7h-12.7zM91.9 184.7h4.5M91.9 183.4h4.5M94.2 182.9v.5M94.2 184.7h.1"/>
<path d="M94.2 184.7v.7M102 184.7h4.6M102 183.4h4.6M104.3 182.9v.5M104.3 184.7h.1M104.3 195.6a1.26 1.26 0 0 1 1.3-1.3 1.26 1.26 0 0 1 1.2 1.3M104.3 193.3h5.1M104.3 184.7v.7M104.3 194.1h5.1M106.9 195.6a1.26 1.26 0 0 1 1.2-1.3 1.26 1.26 0 0 1 1.3 1.3M109.4 194.1h.1M114.5 184.7l1.3 .2 .9 .4"/>
<path d="M114.5 184.7l-1.4 .2-.8 .4M114.5 184.7v.7M114.5 182.9v1M160.2 195.6a.73 .73 0 0 1 1-.7 .73 .73 0 0 1 .2 1.2 .75 .75 0 0 1 .3-1.2 .75 .75 0 0 1 1 .7M160.2 194.6h2.5M160.2 194.3h2.5M162.7 194.3h.1M269.4 180.4h7.6v25.4h-7.6zM269.4 182.9v10.2M269.4 182.9h.1M269.4 193.1v10.1l7.6-5.1M269.4 193.1h.1"/>
<path d="M269.4 182.9l7.6 5.1M269.4 193.1l7.6 5M277 188h.1M277 198.1h.1M277 188l-7.6 5.1M127.5 203.1a4.1 4.1 0 0 1 4.4 0M129.7 202.5v.7M129.7 200.7v1M147.8 202.5h4.5M147.8 201.2h4.5M150 200.7v.5M150 202.5h.1"/>
<path d="M150 202.5v.7M170.6 202.5h4.6M170.6 201.2h4.6M172.9 200.7v.5M172.9 202.5h.1M172.9 202.5v.7M183.4 203.1a4.1 4.1 0 0 1 4.4 0M185.6 202.5v.7M185.6 200.7v1M279.6 210.8h.7M280.3 208.6v4.5M280.3 210.8h.1"/>
<path d="M281.6 210.8h.5M281.6 208.6v4.5"/>
</g>
<g fill="#00f" stroke="#00f" stroke-width=".25">
<path d="M181.8 58.2v.2h5.1v-.2z" fill-rule="evenodd"/>
<path d="M181.8 58.2v.2h5.1v-.2z" fill-rule="evenodd"/>
<path d="M127.2 201.7v.3h5.1v-.3z" fill-rule="evenodd"/>
<path d="M127.2 201.7v.3h5.1v-.3z" fill-rule="evenodd"/>
<path d="M188.1 173.5l2.6 1.8-2.6 1.8z" fill-rule="evenodd"/>
<path d="M193.7 173.2l1-.5-.5 1.1z" fill-rule="evenodd"/>
<path d="M192.2 173.2l1-.5-.5 1.1z" fill-rule="evenodd"/>
<path d="M188.1 173.5l2.6 1.8-2.6 1.8z" fill-rule="evenodd"/>
<path d="M193.7 173.2l1-.5-.5 1.1z" fill-rule="evenodd"/>
<path d="M192.2 173.2l1-.5-.5 1.1z" fill-rule="evenodd"/>
<path d="M235.1 58.2v.2h5.1v-.2z" fill-rule="evenodd"/>
<path d="M235.1 58.2v.2h5.1v-.2z" fill-rule="evenodd"/>
<path d="M111.9 183.9v.3h5.1v-.3z" fill-rule="evenodd"/>
<path d="M111.9 183.9v.3h5.1v-.3z" fill-rule="evenodd"/>
<path d="M130 72.2v.2h5.1v-.2z" fill-rule="evenodd"/>
<path d="M112.2 72.2v.2h5.1v-.2z" fill-rule="evenodd"/>
<path d="M112.2 72.2v.2h5.1v-.2z" fill-rule="evenodd"/>
<path d="M183.1 201.7v.3h5v-.3z" fill-rule="evenodd"/>
<path d="M183.1 201.7v.3h5v-.3z" fill-rule="evenodd"/>
</g>
<g fill="#f00" stroke="#f00" stroke-width=".25">
<path d="M268.7 144l.7 .8-.7 .8z"/>
<path d="M268.7 154.2l.7 .8-.7 .7z"/>
<path d="M145.5 51.3l.7 .8-.7 .8z"/>
<path d="M268.7 187.2l.7 .8-.7 .7z"/>
<path d="M268.7 197.4l.7 .7-.7 .8z"/>
</g>
<text font-size="7.4" x="183.1" y="19.4">Main POWER</text>
<g font-size="5.3">
<text x="148.8" y="39.3">Power (12V to 5.0V)</text>
<text x="28.1" y="116.7">Power (12V to 3.3V)</text>
</g>
<g font-size="4.1" fill="#00f">
<text x="310.1" y="102.8">Connector사양 변경 (3/19)</text>
<text x="378.6" y="102.8">NET추가 (7/19)</text>
<text x="259.3" y="118.1">부품추가 (3/16)</text>
<text x="338" y="156.2">NET추가 (3/16)</text>
<text x="338" y="232.4">NET추가 (7/19)</text>
<text x="28.1" y="242.5">12Volt External Interface(1/10)</text>
<text x="137.3" y="247.6">RJ-45 WAN External Interface(1/10)</text>
<text x="228.8" y="247.6">Telephone External Interface(1/10)</text>
<text x="35.7" y="273">RS-485 External Interface(1/10)</text>
<text x="218.6" y="273">Voice Recording LED External Interface(1/17)</text>
<text x="335.5" y="275.4">WAVESYSCOM</text>
</g>
<text font-size="3.8" x="335.5" y="290.5">Main Power_External Interface</text>
<g font-size="3.3" fill="#f00">
<text x="297.4" y="127.1">GPIO_TMP_CON1 ~ GPIO_TMP_CNT4는</text>
<text x="297.4" y="130.7">출력핀으로 설정(FIX)</text>
<text x="297.4" y="134.2">나머지핀은 I/O 기능을 설정해서</text>
<text x="297.4" y="137.8">사용할 필요가 있음</text>
<text x="325.3" y="269.8">Classified Confidential Rank:A</text>
<text x="411.7" y="290.1">A3</text>
</g>
<text font-size="3.3" x="335.5" y="282.5">VoIP Module</text>
<text font-size="2.8" fill="#f00" x="142.4" y="185.2">7.5A constant currunt</text>
<g font-size="2.3">
<text x="15.7" y="38.7">12V_IN</text>
<text x="235.1" y="41.4">5V0</text>
<text x="15.7" y="46.3">GND</text>
<text x="133.5" y="44">12V0</text>
<text x="271.7" y="46.3">12V_IN</text>
<text x="335" y="45.2">1</text>
<text x="335" y="47.8">3</text>
<text x="349.9" y="45.2">2</text>
<text x="349.9" y="47.8">4</text>
<text x="383.7" y="46.3">5V0</text>
<text x="97" y="52.9">12V0</text>
<text x="143.2" y="51.6">1</text>
<text x="163.2" y="51.6">3</text>
<text x="270.2" y="51.4">RS485_TX</text>
<text x="270.2" y="53.9">RS485_RX</text>
<text x="335" y="50.3">5</text>
<text x="335" y="52.8">7</text>
<text x="349.9" y="50.3">6</text>
<text x="349.9" y="52.8">8</text>
<text x="383.7" y="48.8">3V3</text>
<text x="393.9" y="51.4">PAC_AB</text>
<text x="153.4" y="58.4" transform="rotate(-90 153.4 58.4)">4</text>
<text x="153.4" y="58.4" transform="rotate(-90 153.4 58.4)">2</text>
<text x="270.2" y="56.4">RS485_EN</text>
<text x="333.7" y="57.9">11</text>
<text x="335" y="55.4">9</text>
<text x="349.9" y="55.4">10</text>
<text x="349.9" y="57.9">12</text>
<text x="15.7" y="61.5">12V_IN</text>
<text x="274" y="64.1">TX0N</text>
<text x="274.2" y="61.5">TX0P</text>
<text x="333.7" y="60.5">13</text>
<text x="333.7" y="63">15</text>
<text x="333.7" y="65.5">17</text>
<text x="349.9" y="60.5">14</text>
<text x="349.9" y="63">16</text>
<text x="349.9" y="65.5">18</text>
<text x="393.9" y="64.1">GPIO_TMP_CNT12</text>
<text x="266.9" y="71.7">LAN_LINKON</text>
<text x="273.5" y="69.1">RX0N</text>
<text x="273.7" y="66.6">RX0P</text>
<text x="333.7" y="68.1">19</text>
<text x="333.7" y="70.6">21</text>
<text x="349.9" y="68.1">20</text>
<text x="349.9" y="70.6">22</text>
<text x="266.9" y="74.2">LAN_ACTIVITY</text>
<text x="267.6" y="76.8">GPIO_LED3</text>
<text x="333.7" y="73.2">23</text>
<text x="333.7" y="75.7">25</text>
<text x="349.9" y="73.2">24</text>
<text x="349.9" y="75.7">26</text>
<text x="15.7" y="81.8">GND</text>
<text x="274.5" y="81.8">TIP1</text>
<text x="333.7" y="78.2">27</text>
<text x="333.7" y="80.8">29</text>
<text x="333.7" y="83.3">31</text>
<text x="349.9" y="78.2">28</text>
<text x="349.9" y="80.8">30</text>
<text x="349.9" y="83.3">32</text>
<text x="274.5" y="84.4">RING1</text>
<text x="393.9" y="84.4">GPIO_TMP_CNT13</text>
<text x="106.9" y="103.7">12V0</text>
<text x="114" y="116.3">5</text>
<text x="146.7" y="116.3">2</text>
<text x="170.9" y="117.6">Upper_FET_gate</text>
<text x="114" y="129">7</text>
<text x="146.7" y="129">1</text>
<text x="272.5" y="126">3V3</text>
<text x="274" y="135.4" transform="rotate(-90 274 135.4)">5</text>
<text x="146.7" y="141.7">8</text>
<text x="170.9" y="143">Phase_feedback</text>
<text x="221.9" y="145.3">GPIO_TMP_CNT1</text>
<text x="266.4" y="144.3">1</text>
<text x="278.8" y="144.3">6</text>
<text x="301.9" y="145.3">TMP_CNT1</text>
<text x="21.5" y="153.2">3V3_OUT</text>
<text x="114" y="154.4">3</text>
<text x="114" y="151.9">6</text>
<text x="146.7" y="154.4">4</text>
<text x="170.9" y="155.7">Lower_FET_gate</text>
<text x="221.9" y="155.5">GPIO_TMP_CNT2</text>
<text x="266.4" y="154.4">3</text>
<text x="278.8" y="154.4">4</text>
<text x="301.9" y="155.5">TMP_CNT2</text>
<text x="157.7" y="164.6">3V3</text>
<text x="274" y="165.7" transform="rotate(-90 274 165.7)">2</text>
<text x="331.1" y="163.1">GPIO_TMP_CNT1</text>
<text x="331.1" y="165.7">GPIO_TMP_CNT2</text>
<text x="111.9" y="172.3">12V0</text>
<text x="331.1" y="168.2">GPIO_TMP_CNT3</text>
<text x="331.1" y="170.7">GPIO_TMP_CNT4</text>
<text x="274" y="178.6" transform="rotate(-90 274 178.6)">5</text>
<text x="331.1" y="178.4">GPIO_TMP_CNT6</text>
<text x="331.1" y="175.8">GPIO_TMP_CNT5</text>
<text x="331.1" y="180.9">GPIO_TMP_CNT7</text>
<text x="331.1" y="183.4">GPIO_TMP_CNT8</text>
<text x="331.1" y="186">GPIO_TMP_CNT9</text>
<text x="20" y="188.8">Upper_FET_gate</text>
<text x="20" y="191.3">Phase_feedback</text>
<text x="60.6" y="190">3</text>
<text x="60.6" y="187.5">4</text>
<text x="78.2" y="187.5">5</text>
<text x="78.2" y="190">6</text>
<text x="183.1" y="187.5">3V3</text>
<text x="221.9" y="188.5">GPIO_TMP_CNT3</text>
<text x="266.4" y="187.5">1</text>
<text x="278.8" y="187.5">6</text>
<text x="304.5" y="188.5">TMP_CNT3</text>
<text x="331.1" y="188.5">GPIO_TMP_CNT10</text>
<text x="331.1" y="191.1">GPIO_TMP_CNT11</text>
<text x="20" y="193.8">Lower_FET_gate</text>
<text x="60.6" y="195.1">1</text>
<text x="60.6" y="192.5">2</text>
<text x="78.2" y="192.5">7</text>
<text x="78.2" y="195.1">8</text>
<text x="266.4" y="197.6">3</text>
<text x="278.8" y="197.6">4</text>
<text x="221.9" y="198.7">GPIO_TMP_CNT4</text>
<text x="304.5" y="198.7">TMP_CNT4</text>
<text x="274" y="208.8" transform="rotate(-90 274 208.8)">2</text>
<text x="331.1" y="213.9">PAC_AB</text>
<text x="331.1" y="216.5">GPIO_TMP_CNT12</text>
<text x="331.1" y="219">GPIO_TMP_CNT13</text>
<text x="33.2" y="249.5">12V_IN</text>
<text x="146.7" y="257.1">RX0P</text>
<text x="147" y="254.6">TX0N</text>
<text x="147.2" y="252">TX0P</text>
<text x="238.9" y="252">TIP1</text>
<text x="238.9" y="254.6">RING1</text>
<text x="146.5" y="259.6">RX0N</text>
<text x="137.3" y="264.7">LAN_LINKON</text>
<text x="137.3" y="267.3">LAN_ACTIVITY</text>
<text x="23.8" y="277.4">RS485_TX</text>
<text x="23.8" y="280">RS485_RX</text>
<text x="232.1" y="277.4">GPIO_LED3</text>
<text x="326.1" y="278.7">Title</text>
<text x="23.8" y="282.5">GPIO_LED2</text>
<text x="326.1" y="286.3">Size</text>
<text x="336.2" y="286.3">Document Number</text>
<text x="409.9" y="286.3">Rev</text>
<text x="326.1" y="293.9">Date:</text>
<text x="339.3" y="293.9">Thursday, July 19, 2012</text>
<text x="376.9" y="293.9">Sheet</text>
<text x="389.6" y="293.9">6</text>
<text x="397.2" y="293.9">of</text>
<text x="404.8" y="293.9">6</text>
</g>
<g font-size="2.3" fill="#f00">
<text x="44.1" y="37.6">12V_IN</text>
<text x="44.1" y="45.2">GND</text>
<text x="292.8" y="45.2">12V_IN</text>
<text x="376.6" y="45.2">5V0</text>
<text x="376.6" y="47.8">3V3</text>
<text x="292.8" y="50.3">RS485_TX</text>
<text x="292.8" y="52.9">RS485_RX</text>
<text x="369" y="52.9">TMP_CNT1</text>
<text x="369" y="50.3">PAC_AB</text>
<text x="292.8" y="55.4">RS485_EN</text>
<text x="369" y="55.4">TMP_CNT2</text>
<text x="369" y="57.9">TMP_CNT3</text>
<text x="36.5" y="60.5">12V_IN</text>
<text x="292.8" y="60.5">TX0P</text>
<text x="292.8" y="63">TX0N</text>
<text x="292.8" y="65.6">RX0P</text>
<text x="365.4" y="63">GPIO_TMP_CNT12</text>
<text x="369" y="60.5">TMP_CNT4</text>
<text x="369" y="65.6">TMP_CNT5</text>
<text x="292.8" y="68.1">RX0N</text>
<text x="369" y="70.6">TMP_CNT7</text>
<text x="369" y="68.1">TMP_CNT6</text>
<text x="292.8" y="75.7">VOICE_RECORD</text>
<text x="369" y="75.7">TMP_CNT9</text>
<text x="369" y="73.2">TMP_CNT8</text>
<text x="36.5" y="80.8">GND</text>
<text x="290.2" y="83.3">RING1</text>
<text x="290.2" y="80.8">TIP1</text>
<text x="358.8" y="83.3">GPIO_TMP_CNT13</text>
<text x="369" y="80.8">TMP_CNT11</text>
<text x="369" y="78.3">TMP_CNT10</text>
<text x="252.1" y="144.3">TMP_CNT1</text>
<text x="252.1" y="154.5">TMP_CNT2</text>
<text x="361.4" y="167.2">GPIO_TMP_CNT3</text>
<text x="361.4" y="164.6">GPIO_TMP_CNT2</text>
<text x="361.4" y="162.1">GPIO_TMP_CNT1</text>
<text x="361.4" y="169.7">GPIO_TMP_CNT4</text>
<text x="361.4" y="174.8">TMP_CNT5</text>
<text x="361.4" y="177.3">TMP_CNT6</text>
<text x="361.4" y="179.9">TMP_CNT7</text>
<text x="361.4" y="182.4">TMP_CNT8</text>
<text x="361.4" y="184.9">TMP_CNT9</text>
<text x="251.9" y="187.5">TMP_CNT3</text>
<text x="361.4" y="187.5">TMP_CNT10</text>
<text x="361.4" y="190">TMP_CNT11</text>
<text x="130.2" y="195.1">3V3_OUT</text>
<text x="251.9" y="197.6">TMP_CNT4</text>
<text x="361.4" y="212.9">PAC_AB</text>
<text x="361.4" y="215.4">TMP_CNT12</text>
<text x="361.4" y="218">TMP_CNT13</text>
<text x="61.6" y="248.4">12V_IN</text>
<text x="163.2" y="251">TX0P</text>
<text x="262.3" y="251">TIP1</text>
<text x="163.2" y="256.1">RX0P</text>
<text x="163.2" y="253.5">TX0N</text>
<text x="261.5" y="253.5">RING1</text>
<text x="163.2" y="258.6">RX0N</text>
<text x="168.3" y="263.7">LAN_LINKON</text>
<text x="168.3" y="266.2">LAN_ACTIVITY</text>
<text x="89.6" y="276.4">RS485_TX</text>
<text x="89.6" y="278.9">RS485_RX</text>
<text x="89.6" y="281.5">RS485_EN</text>
<text x="269.9" y="276.4">VOICE_RECORD</text>
</g>
<g font-size="2.3" fill="#000080">
<text x="338" y="40.2">J10</text>
<text x="143.7" y="46.5">MIC39100-5.0WS/SOT-223</text>
<text x="151.3" y="44">U21</text>
<text x="207.2" y="46.5">BD15</text>
<text x="358.3" y="45.3">R197</text>
<text x="358.3" y="47.8">R198</text>
<text x="368.5" y="45.3">R-0R</text>
<text x="368.5" y="47.8">R-0R</text>
<text x="204.6" y="49.1">BD-600R-3216</text>
<text x="186.9" y="56.7">C199</text>
<text x="202.1" y="56.7">C200</text>
<text x="225" y="56.7">C201</text>
<text x="240.2" y="56.7">C202</text>
<text x="71.6" y="60.5">BD14</text>
<text x="84.3" y="60.5">BD-600R-3216</text>
<text x="184.8" y="62.3">C-10uF/16V-TA C-100nF</text>
<text x="225" y="61.8">C-100nF</text>
<text x="238.2" y="62.3">C-10uF/16V-TA</text>
<text x="63.9" y="68.1">C198</text>
<text x="99.5" y="70.7">C197</text>
<text x="115" y="70.1">C195</text>
<text x="132.8" y="70.1">C196</text>
<text x="292.3" y="70.7">R195</text>
<text x="302.4" y="70.7">R-0RLAN_LINKON</text>
<text x="63.9" y="73.2">C-100nF</text>
<text x="99.5" y="75.7">C-100nF</text>
<text x="115.2" y="76.2">C-100uF/25V</text>
<text x="133" y="76.2">C-100uF/25V</text>
<text x="292.3" y="73.2">R196</text>
<text x="302.4" y="73.2">R-0RLAN_ACTIVITY</text>
<text x="71.6" y="80.8">BD16</text>
<text x="84.3" y="80.8">BD-600R-3216</text>
<text x="330.4" y="88.4">A3A-32DA-2SV_SMD</text>
<text x="111.9" y="108.8">C203</text>
<text x="117" y="113.8">U22</text>
<text x="119.6" y="108.8">C-100nF</text>
<text x="89.1" y="124">R186</text>
<text x="86.5" y="126.5">R-4K/1%</text>
<text x="89.1" y="131.6">R187</text>
<text x="86.5" y="134.2">R-2K2/1%</text>
<text x="104.3" y="136.7">C205</text>
<text x="152.6" y="134.2">C204</text>
<text x="152.6" y="136.7">C-100nF</text>
<text x="264.3" y="136.7">U26</text>
<text x="101.8" y="139.2">C-1.8nF</text>
<text x="53.5" y="144.3">R188</text>
<text x="53.5" y="146.9">R-4K/1%</text>
<text x="71.3" y="146.9">R-500R/1%</text>
<text x="73.8" y="144.3">R189</text>
<text x="99.2" y="144.3">C206</text>
<text x="99.2" y="149.4">C-100nF</text>
<text x="58.6" y="159.6">R190</text>
<text x="78.9" y="159.6">C207</text>
<text x="99.5" y="157">R191</text>
<text x="117" y="159.6">ISL6545ACBZ</text>
<text x="56.1" y="162.1">R-107R/1%</text>
<text x="78.9" y="162.1">C-10nF</text>
<text x="99.5" y="162.3">R-1K/1%</text>
<text x="139.9" y="164.6">R-3K/1%</text>
<text x="142.4" y="162.1">R192</text>
<text x="254.2" y="164.6">NC7WZ17_SC70</text>
<text x="277" y="164.6">C215</text>
<text x="137.3" y="172.3">R-3K3/1%</text>
<text x="139.9" y="169.7">R193</text>
<text x="167.8" y="169.7">R194</text>
<text x="167.8" y="172.3">R-220R</text>
<text x="185.6" y="171">D13</text>
<text x="277" y="172.3">C-100nF</text>
<text x="264.3" y="179.9">U27</text>
<text x="63.7" y="184.2">U23</text>
<text x="94.2" y="182.4">C208</text>
<text x="104.3" y="182.4">C209</text>
<text x="114.7" y="181.9">C210</text>
<text x="185.6" y="181.4">LED_SMD</text>
<text x="94.2" y="187.5">C-100nF C-10nF</text>
<text x="115" y="188">C-10uF/10V-TA</text>
<text x="152.6" y="195.1">BD17</text>
<text x="165.3" y="195.1">BD-600R-3216</text>
<text x="63.7" y="200.2">FDS6898A</text>
<text x="99.2" y="202.7">L-2.2uH/3A_1010</text>
<text x="104.3" y="200.2">L5</text>
<text x="130" y="199.7">C211</text>
<text x="150" y="200.2">C212</text>
<text x="172.9" y="200.2">C213</text>
<text x="185.9" y="199.7">C214</text>
<text x="130.2" y="205.8">C-100uF/6.3V-TC</text>
<text x="150" y="205.3">C-100nF</text>
<text x="172.9" y="205.3">C-100nF</text>
<text x="186.1" y="205.8">C-100uF/6.3V-TC</text>
<text x="254.2" y="207.8">NC7WZ17_SC70</text>
<text x="277" y="207.8">C216</text>
<text x="277" y="215.4">C-100nF</text>
</g>
<g font-size="2.3" fill="#004080">
<text x="147.5" y="53.1">IN</text>
<text x="155.4" y="53.1">OUT</text>
<text x="154.9" y="55.9" transform="rotate(-90 154.9 55.9)">GND</text>
<text x="157.4" y="55.9" transform="rotate(-90 157.4 55.9)">TAB</text>
<text x="118.3" y="117.9">VCC_IN</text>
<text x="134.3" y="117.9">UPGATE</text>
<text x="118.3" y="130.6">COMP/SD</text>
<text x="137.2" y="130.6">BOOT</text>
<text x="135.9" y="143.3">PHASE</text>
<text x="118.3" y="156">GND</text>
<text x="118.3" y="153.5">FEEDBACK</text>
<text x="132.2" y="156">LOWGATE</text>
<text x="64.9" y="191.6">S1</text>
<text x="64.9" y="189">G1</text>
<text x="69.6" y="189">D1_1</text>
<text x="69.6" y="191.6">D1_2</text>
<text x="64.9" y="196.6">S2</text>
<text x="64.9" y="194.1">G2</text>
<text x="69.6" y="194.1">D2_1</text>
<text x="69.6" y="196.6">D2_2</text>
</g>
<g font-size="2.3" fill="#00f">
<text x="184.3" y="58">+</text>
<text x="237.7" y="58">+</text>
<text x="114.7" y="71.9">+</text>
<text x="132.5" y="71.9">+</text>
<text x="114.5" y="183.7">+</text>
<text x="129.7" y="201.5">+</text>
<text x="185.6" y="201.5">+</text>
</g>
<g font-size="1.8">
<text x="44.2" y="1.9">5</text>
<text x="127.1" y="1.9">4</text>
<text x="210.1" y="1.9">3</text>
<text x="293" y="1.9">2</text>
<text x="376" y="1.9">1</text>
<text x=".8" y="40.7">D</text>
<text x="418.1" y="40.7">D</text>
<text x=".8" y="113.6">C</text>
<text x="418.1" y="113.6">C</text>
<text x=".8" y="186.6">B</text>
<text x="418.1" y="186.6">B</text>
<text x=".8" y="259.5">A</text>
<text x="418.1" y="259.5">A</text>
<text x="44.2" y="296.3">5</text>
<text x="127.1" y="296.3">4</text>
<text x="210.1" y="296.3">3</text>
<text x="293" y="296.3">2</text>
<text x="376" y="296.3">1</text>
</g>
</svg>
